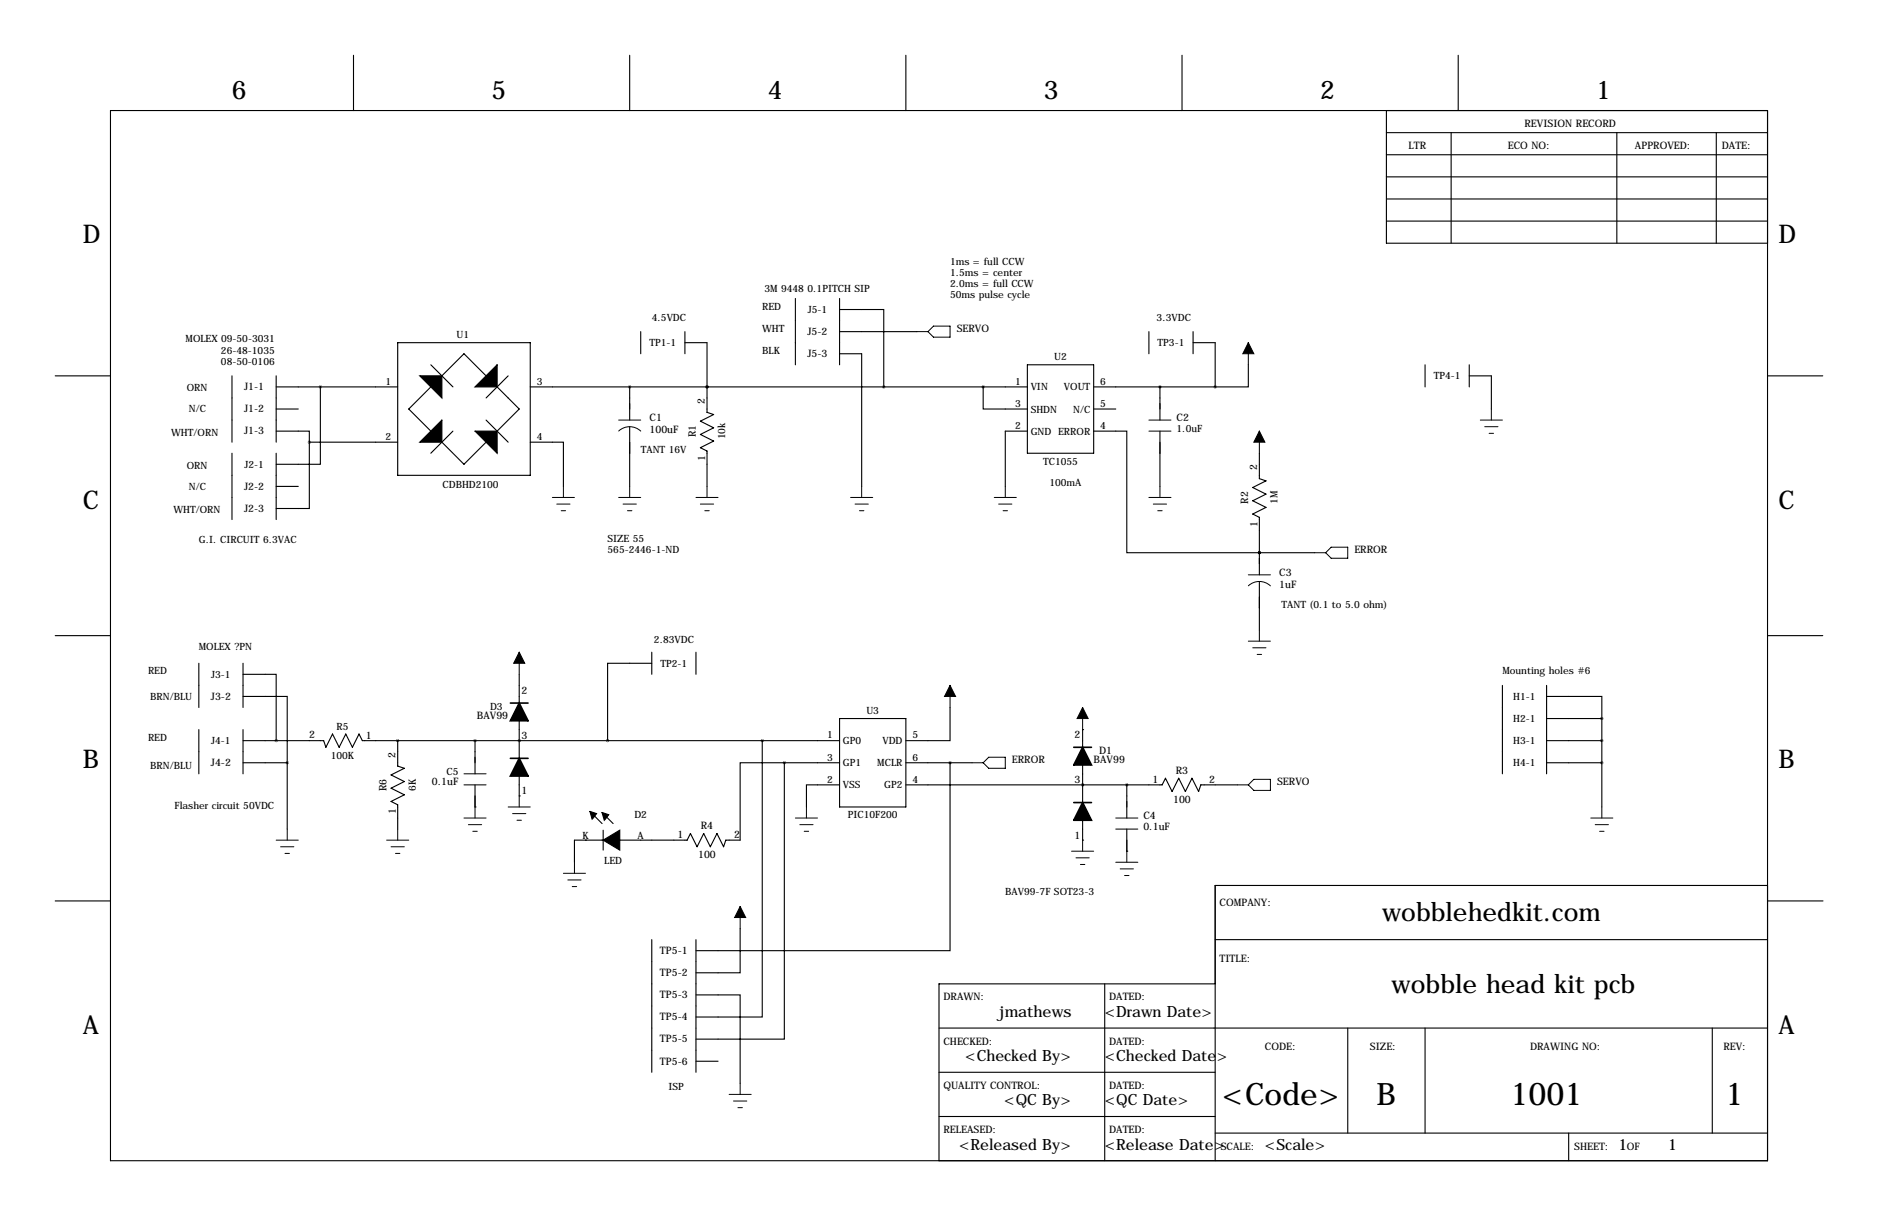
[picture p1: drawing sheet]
<svg xmlns="http://www.w3.org/2000/svg" width="432mm" height="279mm" viewBox="0 0 432 279" stroke-linecap="round" stroke-linejoin="round" font-family="sans-serif">
<g fill="none" stroke="#000" stroke-width=".25">
<path d="M81.3 12.7v12.7M144.8 12.7v12.7M208.3 12.7v12.7M271.8 12.7v12.7M335.3 12.7v12.7M25.4 25.4h381v241.3h-381zM318.8 30.5h87.6M318.8 35.6h87.6M318.8 25.4v30.5h87.6M333.7 30.5v25.4M371.8 30.5v25.4M394.6 30.5v25.4"/>
<path d="M318.8 45.7h87.6M318.8 50.8h87.6M318.8 40.6h87.6M91.4 78.7h30.5v30.5h-30.5zM147.3 76.2v5.1M157.5 78.7h5.1v16l1.5 .5-3.1 1.6 3.1 1.5-3.1 1.5 3.1 1.5-3.1 1.6 1.6 .7v8.2M157.5 76.2v5.1M182.9 68.6v15.2M193 71.1h10.2v17.8M193 68.6v15.2M193 76.2h17.8M264.2 76.2v5.1"/>
<path d="M274.3 78.7h5.1v10.2M274.3 76.2v5.1M12.7 86.4h12.7M53.3 86.4v15.2M63.5 99.1h7.6v2.5M63.5 88.9h27.9M63.5 94h5.1M63.5 86.4v15.2M73.7 88.9v17.8h-10.2M99.1 83.8l5 5.1M99.1 88.9l-5.1 5.1 5.1 5.1M101.6 86.4l5.1-5.1 5.1 5.1"/>
<path d="M104.1 99.1l-5 5M111.8 96.5l5 5.1M114.3 88.9l5.1 5.1-5.1 5.1M116.8 86.4l-5 5M121.9 88.9h114.3M144.8 88.9v7.6M144.8 98v13.8M162.6 88.9h.1M193 81.3h5.1v30.5M226.1 88.9v5.1h10.1M236.2 83.8h15.3v20.3h-15.3zM236.2 99.1h-5.1v12.7"/>
<path d="M251.5 99.1h7.6v27.9h30.5M251.5 88.9h27.9M251.5 94h5M266.7 88.9v7.6M266.7 99.1v12.7M287 83.8v5.1h-7.6M327.7 83.8v5.1M337.8 86.4h5.1v7.6M337.8 83.8v5.1M406.4 86.4h12.7M53.3 104.1v15.3M63.5 104.1v15.3"/>
<path d="M63.5 111.8h5.1M71.1 101.6v15.2h-7.6M71.1 101.6h20.3M101.6 101.6l5.1 5.1 5.1-5.1M121.9 101.6h7.6v10.2M289.6 104.1v5.9l1.5 .5-3.1 1.5 3.1 1.5-3.1 1.6 3.1 1.5-3.1 1.5 1.6 .8v13.2M289.6 127h.1M289.6 133.6v11.2M289.6 127h12.7M12.7 146h12.7M45.7 152.4v10.2M55.9 154.9h7.6v15.3"/>
<path d="M55.9 152.4v10.2M119.4 154.9v6.6M149.9 152.4h-10.2v17.8M149.9 149.9v5M160 149.9v5M345.4 157.5v20.3M355.6 157.5v20.3M406.4 146h12.7M45.7 167.6v10.2M55.9 160h10.1v15.3M55.9 170.2h18.5l.5 1.5 1.6-3 1.5 3 1.5-3 1.5 3 1.5-3 .8 1.5h109.7M55.9 175.3h10.1"/>
<path d="M55.9 167.6v10.2M66 175.3v15.2M91.4 170.2v5.8l1.6 .5-3.1 1.6 3.1 1.5-3.1 1.5 3.1 1.5-3.1 1.5 1.5 .8v5.6M109.2 170.2v7.6M119.4 170.2h.1M119.4 165.6v9.7M119.4 178.3v4.6M175.3 170.2v63.5h-15.3M180.3 175.3h-10.1v17.7h-3.3l-.5 1.6-1.6-3.1-1.5 3.1-1.5-3.1-1.5 3.1-1.6-3.1-.7 1.5h-25.9v5.1M180.3 175.3v63.5h-20.3M180.3 175.3h12.7M193 165.1h15.3v20.3h-15.3z"/>
<path d="M208.3 175.3h15.2M218.4 162.6v7.6h-10.1M218.4 175.3v43.1h-58.4M248.9 167.6h.1M248.9 167.6v4.1M248.9 175.8v9.6M355.6 160h12.7v5.1M355.6 170.2h12.7M355.6 165.1h12.7M355.6 175.3h12.7M368.3 165.1v20.3M109.2 185.4h.1"/>
<path d="M109.2 180.3v5.1M119.4 182.9h.1M134.6 193h.1M135.9 186.7l2.5 2.5M138.4 186.7l2.6 2.5M138.7 190.8v4.5M193 180.3h-7.6v5.1M208.3 180.3h58.9l.8-1.5 1.5 3.1 1.5-3.1 1.5 3.1 1.6-3.1 1.5 3.1 .5-1.6h8.4M248.9 180.3h.1M248.9 193h.1M248.9 188.5v4.5M259.1 195.6h.1"/>
<path d="M259.1 180.3v7.7M259.1 190.5v5.1M12.7 207h12.7M149.9 215.9v30.5M160 215.9v30.5M170.2 213.4v10.1h-10.2M279.4 215.9h127M406.4 203.5h-127v63.2M406.5 207h12.7M160 228.6h10.2v20.3M215.9 236.2h190.5M254 226.1v40.6"/>
<path d="M279.4 226.1h-63.5v40.6M309.9 236.2v24.1M327.7 236.2v24.1M393.7 236.2v24.1M160 243.8h5.1M215.9 246.4h63.5M215.9 256.5h63.5M279.4 260.3h127M360.7 260.3v6.4"/>
</g>
<g fill="none" stroke="#000" stroke-width=".23">
<path d="M210.8 76.2h2.6M213.4 76.2l1.2-1.3h3.8v2.6h-3.8zM287 78.7v5.1M142.2 96.5h5.1M142.3 99a3.7 3.7 0 0 1 5 .1M264.2 96.5h5M264.2 99.1h5M289.6 99.1v5M340.4 96.5h5M341.4 98h3M342.4 99.6h1M342.9 94v2.5"/>
<path d="M127 114.3h5.1M128 115.8h3.1M129 117.3h1M129.5 111.8v2.5M142.2 114.3h5.1M143.3 115.8h3M144.3 117.3h1M144.8 111.8v2.5M160 114.3h5.1M161 115.8h3.1M162.1 117.3h1M162.6 111.8v2.5"/>
<path d="M195.6 114.3h5.1M196.6 115.8h3M197.6 117.3h1M198.1 111.8v2.5M228.6 114.3h5.1M229.6 115.8h3.1M230.6 117.3h1M231.1 111.8v2.5M264.2 114.3h5M265.2 115.8h3M266.2 117.3h1M266.7 111.8v2.5"/>
<path d="M287 132.1h5.1M287 134.6a3.7 3.7 0 0 1 5.1 0M302.3 127h2.5M306.1 125.7h3.8v2.6h-3.8l-1.3-1.3zM119.4 149.9v5M218.4 157.5v5.1M287 147.3h5.1M288 148.8h3.1M289.1 150.4h1M289.6 144.8v2.5M106.7 177.8h5.1M223.5 175.3h2.6"/>
<path d="M226.1 175.3l1.2-1.3h3.8v2.5h-3.8zM248.9 162.6v5M63.5 193h5.1M64.5 194.6h3.1M65.5 196.1h1M66 190.5v2.5M88.9 193h5.1M89.9 194.6h3.1M90.9 196.1h1M91.4 190.5v2.5M106.7 180.3h5.1M106.7 188h5.1"/>
<path d="M107.7 189.5h3M108.7 191h1M109.2 185.4v2.6M116.8 185.4h5.1M117.9 186.9h3M118.9 188.5h1M119.4 182.9v2.5M132.1 198.1v2.6M182.9 188h5.1M183.9 189.5h3M184.9 191h1M185.4 185.4v2.6"/>
<path d="M246.4 195.6h5.1M247.4 197.1h3M248.4 198.6h1M248.9 193v2.6M256.5 188h5.1M256.5 190.5h5.1M256.5 198.1h5.1M257.6 199.6h3M259.1 195.6v2.5M284.5 180.3h2.5M287 180.3l1.3-1.2h3.8v2.5h-3.8zM365.8 188h5"/>
<path d="M366.8 189.5h3M367.8 191h1M368.3 185.4v2.6M129.5 200.7h5.1M130.6 202.2h3M131.6 203.7h1M170.2 208.3v5.1M258.6 201.2h1M167.6 251.5h5.1M168.7 253h3M169.7 254.5h1M170.2 248.9v2.6"/>
</g>
<path d="M117.3 161.5h4.1M117.3 174.2h4.1M246.9 171.7h4.1M246.9 184.4h4.1" fill="none" stroke="#000" stroke-width=".38"/>
<path d="M119.4 161.5l2 4.1h-4.1zM119.4 174.2l2 4.1h-4.1zM248.9 171.7l2.1 4.1h-4.1zM248.9 184.4l2.1 4.1h-4.1z" fill="#000" stroke="#000" stroke-width=".38"/>
<path d="M96.5 86.4h5.1v5zM101.6 96.5v5.1h-5.1zM109.2 99.1h5.1v5zM114.3 83.8v5.1h-5.1zM135.6 186.4l1.6 .5-1.1 1.3zM138.4 186.7l1.6 .5-1.1 1.3zM138.7 193h3.8v2.3zM138.7 193l3.8-2.2v2.2z" fill="#000" stroke="#000" stroke-width=".25"/>
<path d="M287 78.7l1.3 2.6h-2.5zM289.6 99.1l1.2 2.5h-2.5zM119.4 149.9l1.2 2.5h-2.5zM218.4 157.5l1.3 2.5h-2.5zM248.9 162.6l1.3 2.5h-2.6zM170.2 208.3l1.2 2.5h-2.5z" fill="#000" stroke="#000" stroke-width=".23"/>
<path d="M162.5 88.9a.05 .05 0 0 0 .1 0 .05 .05 0 0 0-.1 0zM162.5 88.9a.05 .05 0 0 0 .1 0 .05 .05 0 0 0-.1 0zM226 88.9a.05 .05 0 0 0 .1 0 .05 .05 0 0 0-.1 0zM289.5 127a.05 .05 0 0 0 .1 0 .05 .05 0 0 0-.1 0zM289.5 127a.05 .05 0 0 0 .1 0 .05 .05 0 0 0-.1 0zM91.4 170.2a.05 .05 0 0 0 .1 0 .05 .05 0 0 0-.1 0zM218.4 175.3a.05 .05 0 0 0 .1 0 .05 .05 0 0 0-.1 0zM175.2 170.2a.05 .05 0 0 0 .1 0 .05 .05 0 0 0-.1 0zM180.3 175.3a.05 .05 0 0 0 .1 0 .05 .05 0 0 0-.1 0zM66 175.3a.05 .05 0 0 0 .1 0 .05 .05 0 0 0-.1 0zM73.6 88.9a.05 .05 0 0 0 .1 0 .05 .05 0 0 0-.1 0z" fill="#000" stroke="#000" stroke-width=".63"/>
<g font-size="7.3">
<text x="347.3" y="254">1001</text>
<text x="396.7" y="254">1</text>
</g>
<g font-size="7.1">
<text x="281" y="254">&lt;Code&gt;</text>
<text x="316.5" y="254">B</text>
</g>
<g font-size="5.9">
<text x="53.3" y="22.9">6</text>
<text x="113" y="22.9">5</text>
<text x="176.5" y="22.9">4</text>
<text x="240" y="22.9">3</text>
<text x="303.5" y="22.9">2</text>
<text x="367" y="22.9">1</text>
<text x="19" y="55.9">D</text>
<text x="408.9" y="55.9">D</text>
<text x="19" y="116.8">C</text>
<text x="408.9" y="116.8">C</text>
<text x="19" y="176.5">B</text>
<text x="408.9" y="176.5">B</text>
<text x="317.8" y="211.6">wobblehedkit.com</text>
<text x="320" y="228.1">wobble head kit pcb</text>
<text x="19" y="237.5">A</text>
<text x="408.9" y="237.5">A</text>
</g>
<g font-size="3.6">
<text x="229.8" y="233.7">jmathews</text>
<text x="254" y="233.7">&lt;Drawn Date&gt;</text>
<text x="221.9" y="243.8">&lt;Checked By&gt;</text>
<text x="254" y="243.8">&lt;Checked Date&gt;</text>
<text x="230.9" y="254">&lt;QC By&gt;</text>
<text x="254" y="254">&lt;QC Date&gt;</text>
<text x="220.5" y="264.1">&lt;Released By&gt;</text>
<text x="254" y="264.1">&lt;Release Date&gt;</text>
<text x="290.8" y="264.1">&lt;Scale&gt;</text>
<text x="372.1" y="264.1">1</text>
<text x="383.5" y="264.1">1</text>
</g>
<g font-size="2.4">
<text x="350.5" y="29.2">REVISION RECORD</text>
<text x="323.8" y="34.3">LTR</text>
<text x="346.7" y="34.3">ECO NO:</text>
<text x="375.9" y="34.3">APPROVED:</text>
<text x="395.9" y="34.3">DATE:</text>
<text x="185.7" y="77">J5-2</text>
<text x="220" y="76.2">SERVO</text>
<text x="185.7" y="82">J5-3</text>
<text x="56.1" y="89.7">J1-1</text>
<text x="56.1" y="94.7">J1-2</text>
<text x="162.1" y="92.8" transform="rotate(-90 162.1 92.8)">2</text>
<text x="56.1" y="99.8">J1-3</text>
<text x="149.4" y="96.8">C1</text>
<text x="149.4" y="99.5">100uF</text>
<text x="160" y="100.5" transform="rotate(-90 160 100.5)">R1</text>
<text x="270.5" y="96.8">C2</text>
<text x="162.2" y="105.8" transform="rotate(-90 162.2 105.8)">1</text>
<text x="56.1" y="112.5">J2-2</text>
<text x="289.1" y="108" transform="rotate(-90 289.1 108)">2</text>
<text x="56.1" y="117.6">J2-3</text>
<text x="287" y="115.7" transform="rotate(-90 287 115.7)">R2</text>
<text x="289.2" y="121.1" transform="rotate(-90 289.2 121.1)">1</text>
<text x="311.4" y="127">ERROR</text>
<text x="294.1" y="132.3">C3</text>
<text x="294.1" y="135">1uF</text>
<text x="48.5" y="160.8">J3-2</text>
<text x="119.9" y="159.5">2</text>
<text x="109.6" y="165.1">BAV99</text>
<text x="71.1" y="169.7">2</text>
<text x="84.1" y="169.8">1</text>
<text x="119.9" y="169.8">3</text>
<text x="247.1" y="169.7">2</text>
<text x="252.7" y="173.2">D1</text>
<text x="48.5" y="176">J4-2</text>
<text x="90.9" y="174.1" transform="rotate(-90 90.9 174.1)">2</text>
<text x="232.7" y="175.3">ERROR</text>
<text x="247.1" y="180">3</text>
<text x="251.5" y="175.3">BAV99</text>
<text x="265" y="179.9">1</text>
<text x="270.4" y="177.8">R3</text>
<text x="278" y="179.8">2</text>
<text x="88.9" y="181.8" transform="rotate(-90 88.9 181.8)">R6</text>
<text x="99.3" y="180.5">0.1uF</text>
<text x="119.9" y="182.5">1</text>
<text x="269.7" y="184.5">100</text>
<text x="293.6" y="180.3">SERVO</text>
<text x="91" y="187.1" transform="rotate(-90 91 187.1)">1</text>
<text x="161.1" y="190.5">R4</text>
<text x="262.9" y="188.2">C4</text>
<text x="262.9" y="190.6">0.1uF</text>
<text x="155.8" y="192.6">1</text>
<text x="160.5" y="197.2">100</text>
<text x="168.8" y="192.5">2</text>
<text x="247.1" y="192.7">1</text>
<text x="280.4" y="208.3">COMPANY:</text>
<text x="151.7" y="219.2">TP5-1</text>
<text x="280.4" y="221">TITLE:</text>
<text x="151.7" y="224.3">TP5-2</text>
<text x="151.7" y="229.4">TP5-3</text>
<text x="216.9" y="229.9">DRAWN:</text>
<text x="255" y="229.9">DATED:</text>
<text x="151.7" y="234.4">TP5-4</text>
<text x="151.7" y="239.5">TP5-5</text>
<text x="151.7" y="244.6">TP5-6</text>
<text x="216.9" y="240">CHECKED:</text>
<text x="255" y="240">DATED:</text>
<text x="290.8" y="241.3">CODE:</text>
<text x="315" y="241.3">SIZE:</text>
<text x="351.8" y="241.3">DRAWING NO:</text>
<text x="396.2" y="241.3">REV:</text>
<text x="216.9" y="250.2">QUALITY CONTROL:</text>
<text x="255" y="250.2">DATED:</text>
<text x="216.9" y="260.3">RELEASED:</text>
<text x="255" y="260.3">DATED:</text>
<text x="280.7" y="264.2">SCALE:</text>
<text x="361.9" y="264.2">SHEET:</text>
<text x="374" y="264.2">OF</text>
</g>
<g font-size="2.3">
<text x="218.4" y="61">1ms = full CCW</text>
<text x="218.4" y="63.5">1.5ms = center</text>
<text x="175.3" y="71.1">RED</text>
<text x="175.8" y="67.1">3M 9448 0.1PITCH SIP</text>
<text x="185.7" y="71.9">J5-1</text>
<text x="218.4" y="66">2.0ms = full CCW</text>
<text x="218.4" y="68.6">50ms pulse cycle</text>
<text x="105" y="77.7">U1</text>
<text x="149.9" y="73.7">4.5VDC</text>
<text x="175.3" y="76.2">WHT</text>
<text x="265.9" y="73.7">3.3VDC</text>
<text x="42.7" y="78.5">MOLEX 09-50-3031</text>
<text x="50.8" y="81.3">26-48-1035</text>
<text x="50.8" y="83.8">08-50-0106</text>
<text x="149.3" y="79.5">TP1-1</text>
<text x="175.3" y="81.3">BLK</text>
<text x="242.4" y="82.8">U2</text>
<text x="266.1" y="79.5">TP3-1</text>
<text x="42.9" y="89.9">ORN</text>
<text x="88.6" y="88.4">1</text>
<text x="123.4" y="88.4">3</text>
<text x="233.4" y="88.4">1</text>
<text x="237" y="89.7">VIN</text>
<text x="244.6" y="89.7">VOUT</text>
<text x="253" y="88.4">6</text>
<text x="329.6" y="87.1">TP4-1</text>
<text x="43.4" y="94.7">N/C</text>
<text x="233.4" y="93.5">3</text>
<text x="237" y="94.8">SHDN</text>
<text x="246.7" y="94.8">N/C</text>
<text x="253" y="93.5">5</text>
<text x="39.4" y="100.1">WHT/ORN</text>
<text x="88.6" y="101.1">2</text>
<text x="123.4" y="101.1">4</text>
<text x="166.7" y="101" transform="rotate(-90 166.7 101)">10k</text>
<text x="233.4" y="98.6">2</text>
<text x="237" y="99.9">GND ERROR</text>
<text x="253" y="98.6">4</text>
<text x="270.5" y="99.1">1.0uF</text>
<text x="42.9" y="107.7">ORN</text>
<text x="56.2" y="107.4">J2-1</text>
<text x="147.3" y="104.1">TANT 16V</text>
<text x="239.8" y="106.8">TC1055</text>
<text x="43.4" y="112.5">N/C</text>
<text x="101.7" y="112.1">CDBHD2100</text>
<text x="241.3" y="111.8">100mA</text>
<text x="39.9" y="117.9">WHT/ORN</text>
<text x="293.7" y="115.8" transform="rotate(-90 293.7 115.8)">1M</text>
<text x="45.7" y="124.7">G.I. CIRCUIT 6.3VAC</text>
<text x="139.7" y="124.5">SIZE 55</text>
<text x="139.7" y="127">565-2446-1-ND</text>
<text x="294.6" y="139.7">TANT (0.1 to 5.0 ohm)</text>
<text x="45.7" y="149.4">MOLEX ?PN</text>
<text x="150.4" y="147.8">2.83VDC</text>
<text x="34" y="154.9">RED</text>
<text x="48.6" y="155.7">J3-1</text>
<text x="151.8" y="153.2">TP2-1</text>
<text x="345.4" y="154.9">Mounting holes #6</text>
<text x="34.5" y="160.8">BRN/BLU</text>
<text x="348" y="160.8">H1-1</text>
<text x="77.4" y="167.6">R5</text>
<text x="112.7" y="163.1">D3</text>
<text x="199.2" y="164.1">U3</text>
<text x="348" y="165.9">H2-1</text>
<text x="34" y="170.2">RED</text>
<text x="48.6" y="170.9">J4-1</text>
<text x="190.2" y="169.7">1</text>
<text x="193.8" y="171">GP0</text>
<text x="202.9" y="171">VDD</text>
<text x="209.8" y="169.7">5</text>
<text x="348" y="170.9">H3-1</text>
<text x="34.5" y="176.8">BRN/BLU</text>
<text x="76" y="174.3">100K</text>
<text x="102.6" y="178.1">C5</text>
<text x="190.2" y="174.8">3</text>
<text x="190.2" y="179.8">2</text>
<text x="193.8" y="176.1">GP1</text>
<text x="201.7" y="176.1">MCLR</text>
<text x="209.8" y="174.8">6</text>
<text x="209.8" y="179.8">4</text>
<text x="348" y="176">H4-1</text>
<text x="40.1" y="185.9">Flasher circuit 50VDC</text>
<text x="95.6" y="181.7" transform="rotate(-90 95.6 181.7)">6K</text>
<text x="193.8" y="181.1">VSS</text>
<text x="203.3" y="181.1">GP2</text>
<text x="145.9" y="188">D2</text>
<text x="194.9" y="188">PIC10F200</text>
<text x="133.9" y="192.7">K</text>
<text x="146.6" y="192.7">A</text>
<text x="138.9" y="198.5">LED</text>
<text x="231.1" y="205.7">BAV99-7F SOT23-3</text>
<text x="153.7" y="250.4">ISP</text>
</g>
</svg>
